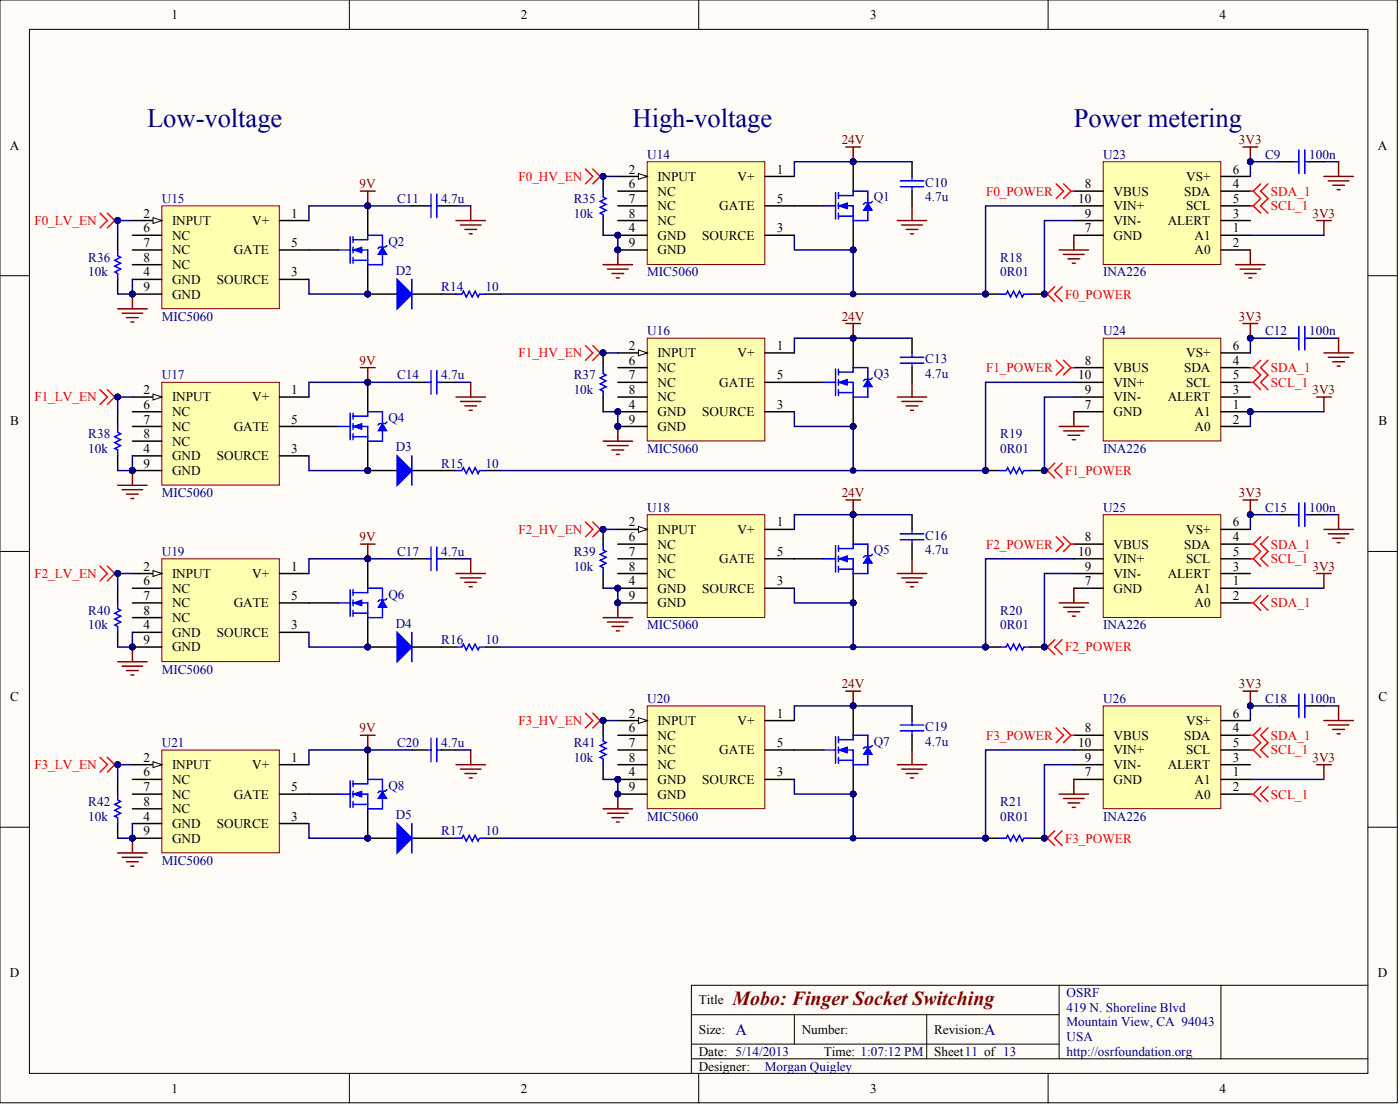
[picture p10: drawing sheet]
<svg xmlns="http://www.w3.org/2000/svg" width="401mm" height="318mm" viewBox="0 0 401 318" stroke-linecap="round" stroke-linejoin="round" font-family="sans-serif">
<g fill="#fffcf8" stroke="#000" stroke-width=".29">
<path d="M0 0h400.7v316.1h-400.7z"/>
<path d="M8.4 8.4h383.9v299.2h-383.9z"/>
</g>
<g fill="none" stroke="#000" stroke-width=".29">
<path d="M100.2 0v8.4M200.4 0v8.4M300.5 0v8.4M0 79h8.4M392.3 79h8.4M0 158.1h8.4M392.3 158.1h8.4M0 237.1h8.4M392.3 237.1h8.4M198.3 290.8h105.4M198.3 299.3h105.4M227.8 290.8v8.5"/>
<path d="M265.7 290.8v12.7M303.7 282.4v21.1M350.1 282.4h-151.8v25.3M392.3 282.4h-42.2v21.1M100.2 307.7v8.4M198.3 303.5h194M200.4 307.7v8.4M300.5 307.7v8.4"/>
</g>
<path d="M185.6 46.4h33.7v29.4h-33.7z" fill="#ffffb0" stroke="#800000" stroke-width=".29"/>
<path d="M177.2 50.6h8.4M219.3 50.6h8.5" fill="none" stroke="#000" stroke-width=".42"/>
<path d="M183.1 49.7l2.5 .9-2.5 .8z" fill="#fffcf8" stroke="#000" stroke-width=".29"/>
<path d="M177.2 54.8h8.4M177.2 59h8.4M219.3 59h8.5M177.2 67.4h8.4M177.2 63.2h8.4M177.2 71.6h8.4M219.3 67.4h8.5" fill="none" stroke="#000" stroke-width=".42"/>
<g fill="#000080" stroke="#000080" stroke-width=".29">
<circle cx="177.1" cy="67.4" r=".82"/>
<circle cx="177.1" cy="71.6" r=".82"/>
</g>
<path d="M185.6 96.9h33.7v29.5h-33.7z" fill="#ffffb0" stroke="#800000" stroke-width=".29"/>
<path d="M177.2 101.2h8.4M219.3 101.2h8.5" fill="none" stroke="#000" stroke-width=".42"/>
<path d="M183.1 100.3l2.5 .9-2.5 .8z" fill="#fffcf8" stroke="#000" stroke-width=".29"/>
<path d="M177.2 118h8.4M177.2 105.4h8.4M177.2 109.6h8.4M177.2 113.8h8.4M219.3 118h8.5M219.3 109.6h8.5M177.2 122.2h8.4" fill="none" stroke="#000" stroke-width=".42"/>
<g fill="#000080" stroke="#000080" stroke-width=".29">
<circle cx="177.1" cy="118" r=".82"/>
<circle cx="177.1" cy="122.2" r=".82"/>
</g>
<path d="M185.6 147.5h33.7v29.5h-33.7z" fill="#ffffb0" stroke="#800000" stroke-width=".29"/>
<path d="M177.2 151.7h8.4M219.3 151.7h8.5" fill="none" stroke="#000" stroke-width=".42"/>
<path d="M183.1 150.9l2.5 .8-2.5 .9z" fill="#fffcf8" stroke="#000" stroke-width=".29"/>
<path d="M177.2 155.9h8.4M177.2 168.6h8.4M177.2 160.2h8.4M177.2 164.4h8.4M177.2 172.8h8.4M219.3 168.6h8.5M219.3 160.2h8.5" fill="none" stroke="#000" stroke-width=".42"/>
<g fill="#000080" stroke="#000080" stroke-width=".29">
<circle cx="177.1" cy="168.6" r=".82"/>
<circle cx="177.1" cy="172.8" r=".82"/>
</g>
<path d="M185.6 202.3h33.7v29.5h-33.7z" fill="#ffffb0" stroke="#800000" stroke-width=".29"/>
<path d="M177.2 206.5h8.4M219.3 206.5h8.5" fill="none" stroke="#000" stroke-width=".42"/>
<path d="M183.1 205.7l2.5 .8-2.5 .9z" fill="#fffcf8" stroke="#000" stroke-width=".29"/>
<path d="M177.2 210.7h8.4M177.2 215h8.4M177.2 219.2h8.4M219.3 215h8.5M177.2 223.4h8.4M177.2 227.6h8.4M219.3 223.4h8.5" fill="none" stroke="#000" stroke-width=".42"/>
<g fill="#000080" stroke="#000080" stroke-width=".29">
<circle cx="177.1" cy="223.4" r=".82"/>
<circle cx="177.1" cy="227.6" r=".82"/>
</g>
<path d="M46.4 59h33.7v29.5h-33.7z" fill="#ffffb0" stroke="#800000" stroke-width=".29"/>
<path d="M38 63.2h8.4M80.1 63.2h8.5" fill="none" stroke="#000" stroke-width=".42"/>
<path d="M43.9 62.4l2.5 .8-2.5 .9z" fill="#fffcf8" stroke="#000" stroke-width=".29"/>
<path d="M38 67.4h8.4M38 71.6h8.4M38 75.9h8.4M80.1 71.6h8.5M38 80.1h8.4M38 84.3h8.4M80.1 80.1h8.5" fill="none" stroke="#000" stroke-width=".42"/>
<circle cx="37.9" cy="84.3" r=".82" fill="#000080" stroke="#000080" stroke-width=".29"/>
<path d="M46.4 109.6h33.7v29.4h-33.7z" fill="#ffffb0" stroke="#800000" stroke-width=".29"/>
<path d="M38 113.8h8.4M80.1 113.8h8.5" fill="none" stroke="#000" stroke-width=".42"/>
<path d="M43.9 113l2.5 .8-2.5 .8z" fill="#fffcf8" stroke="#000" stroke-width=".29"/>
<path d="M38 118h8.4M38 130.7h8.4M38 122.2h8.4M38 126.4h8.4M38 134.9h8.4M80.1 130.7h8.5M80.1 122.2h8.5" fill="none" stroke="#000" stroke-width=".42"/>
<circle cx="37.9" cy="134.9" r=".82" fill="#000080" stroke="#000080" stroke-width=".29"/>
<path d="M46.4 160.2h33.7v29.4h-33.7z" fill="#ffffb0" stroke="#800000" stroke-width=".29"/>
<path d="M38 164.4h8.4M80.1 164.4h8.5" fill="none" stroke="#000" stroke-width=".42"/>
<path d="M43.9 163.5l2.5 .9-2.5 .8z" fill="#fffcf8" stroke="#000" stroke-width=".29"/>
<path d="M38 168.6h8.4M38 172.8h8.4M38 177h8.4M80.1 172.8h8.5M38 181.2h8.4M38 185.5h8.4M80.1 181.2h8.5" fill="none" stroke="#000" stroke-width=".42"/>
<circle cx="37.9" cy="185.4" r=".82" fill="#000080" stroke="#000080" stroke-width=".29"/>
<path d="M46.4 215h33.7v29.4h-33.7z" fill="#ffffb0" stroke="#800000" stroke-width=".29"/>
<path d="M38 219.2h8.4M80.1 219.2h8.5" fill="none" stroke="#000" stroke-width=".42"/>
<path d="M43.9 218.3l2.5 .9-2.5 .8z" fill="#fffcf8" stroke="#000" stroke-width=".29"/>
<path d="M38 236h8.4M38 223.4h8.4M38 227.6h8.4M38 231.8h8.4M80.1 236h8.5M80.1 227.6h8.5M38 240.2h8.4" fill="none" stroke="#000" stroke-width=".42"/>
<circle cx="37.9" cy="240.2" r=".82" fill="#000080" stroke="#000080" stroke-width=".29"/>
<path d="M316.4 46.4h33.7v29.4h-33.7z" fill="#ffffb0" stroke="#800000" stroke-width=".29"/>
<path d="M307.9 54.8h8.5M307.9 59h8.5M350.1 54.8h8.4M350.1 59h8.4M350.1 50.6h8.4M307.9 63.2h8.5M307.9 67.4h8.5M350.1 63.2h8.4M350.1 67.4h8.4M350.1 71.6h8.4" fill="none" stroke="#000" stroke-width=".42"/>
<path d="M316.4 147.5h33.7v29.5h-33.7z" fill="#ffffb0" stroke="#800000" stroke-width=".29"/>
<path d="M307.9 155.9h8.5M350.1 155.9h8.4M350.1 151.7h8.4M307.9 160.2h8.5M307.9 164.4h8.5M307.9 168.6h8.5M350.1 160.2h8.4M350.1 164.4h8.4M350.1 168.6h8.4M350.1 172.8h8.4" fill="none" stroke="#000" stroke-width=".42"/>
<path d="M316.4 96.9h33.7v29.5h-33.7z" fill="#ffffb0" stroke="#800000" stroke-width=".29"/>
<path d="M307.9 105.4h8.5M307.9 109.6h8.5M307.9 113.8h8.5M307.9 118h8.5M350.1 105.4h8.4M350.1 109.6h8.4M350.1 113.8h8.4M350.1 118h8.4M350.1 101.2h8.4M350.1 122.2h8.4" fill="none" stroke="#000" stroke-width=".42"/>
<circle cx="358.5" cy="118" r=".82" fill="#000080" stroke="#000080" stroke-width=".29"/>
<path d="M316.4 202.3h33.7v29.5h-33.7z" fill="#ffffb0" stroke="#800000" stroke-width=".29"/>
<g fill="none" stroke="#000" stroke-width=".42">
<path d="M105.5 59v8.4M118.1 59h4.2M126.5 59h4.3M172.9 50.6v4.2M227.8 59h8.4M244.7 46.4v8.4M261.5 46.4v4.2M261.5 54.8v4.2M367 46.4h4.2M375.4 46.4h4.2M33.7 67.4v4.2M88.6 71.6h8.4"/>
<path d="M105.5 75.9v8.4h8.4M172.9 63.2v4.2M244.7 63.2v8.4M33.7 80.1v4.2M118.1 84.3h12.7M139.2 84.3h4.2M244.7 96.9v8.5M261.5 96.9v4.3M282.6 84.3h4.2M295.3 84.3h4.2M367 96.9h4.2M375.4 96.9h4.2"/>
<path d="M33.7 118v4.2M105.5 109.6v8.4M118.1 109.6h4.2M126.5 109.6h4.3M172.9 101.2v4.2M172.9 113.8v4.2M227.8 109.6h8.4M244.7 113.8v8.4M261.5 105.4v4.2M33.7 130.7v4.2M88.6 122.2h8.4M105.5 126.4v8.5h8.4"/>
<path d="M118.1 134.9h12.7M139.2 134.9h4.2M282.6 134.9h4.2M295.3 134.9h4.2M172.9 151.7v4.2M244.7 147.5v8.4M261.5 147.5v4.2M261.5 155.9v4.3M367 147.5h4.2M375.4 147.5h4.2M33.7 168.6v4.2M88.6 172.8h8.4"/>
<path d="M105.5 160.2v8.4M105.5 177v8.5h8.4M118.1 160.2h4.2M126.5 160.2h4.3M172.9 164.4v4.2M227.8 160.2h8.4M244.7 164.4v8.4M33.7 181.2v4.3M118.1 185.5h12.7M139.2 185.5h4.2M282.6 185.5h4.2M295.3 185.5h4.2"/>
<path d="M105.5 215v8.4M118.1 215h4.2M126.5 215h4.3M172.9 206.5v4.2M172.9 219.2v4.2M227.8 215h8.4M244.7 202.3v8.4M244.7 219.2v8.4M261.5 202.3v4.2M261.5 210.7v4.3M307.9 210.7h8.5M307.9 215h8.5"/>
<path d="M307.9 219.2h8.5M350.1 210.7h8.4M350.1 215h8.4M350.1 219.2h8.4M350.1 206.5h8.4M367 202.3h4.2M375.4 202.3h4.2M33.7 223.4v4.2M33.7 236v4.2M88.6 227.6h8.4M105.5 231.8v8.4h8.4M307.9 223.4h8.5"/>
<path d="M350.1 223.4h8.4M350.1 227.6h8.4M118.1 240.2h12.7M139.2 240.2h4.2M282.6 240.2h4.2M295.3 240.2h4.2"/>
</g>
<g fill="#000080" stroke="#000080" stroke-width=".29">
<circle cx="244.6" cy="96.9" r=".82"/>
<circle cx="244.6" cy="122.2" r=".82"/>
<circle cx="244.6" cy="147.5" r=".82"/>
<circle cx="244.6" cy="172.8" r=".82"/>
<circle cx="244.6" cy="202.3" r=".82"/>
<circle cx="244.6" cy="227.6" r=".82"/>
<circle cx="105.4" cy="214.9" r=".82"/>
<circle cx="105.4" cy="240.2" r=".82"/>
<circle cx="105.4" cy="160.1" r=".82"/>
<circle cx="105.4" cy="185.4" r=".82"/>
<circle cx="105.4" cy="109.6" r=".82"/>
<circle cx="105.4" cy="134.9" r=".82"/>
<circle cx="105.4" cy="59" r=".82"/>
<circle cx="105.4" cy="84.3" r=".82"/>
<circle cx="244.6" cy="46.3" r=".82"/>
<circle cx="244.6" cy="71.6" r=".82"/>
<circle cx="177.1" cy="67.4" r=".82"/>
<circle cx="37.9" cy="84.3" r=".82"/>
<circle cx="37.9" cy="134.9" r=".82"/>
<circle cx="37.9" cy="185.4" r=".82"/>
<circle cx="37.9" cy="240.2" r=".82"/>
<circle cx="177.1" cy="71.6" r=".82"/>
<circle cx="177.1" cy="118" r=".82"/>
<circle cx="177.1" cy="122.2" r=".82"/>
<circle cx="177.1" cy="168.6" r=".82"/>
<circle cx="177.1" cy="172.8" r=".82"/>
<circle cx="177.1" cy="223.4" r=".82"/>
<circle cx="177.1" cy="227.6" r=".82"/>
<circle cx="244.6" cy="84.3" r=".82"/>
<circle cx="33.7" cy="63.2" r=".82"/>
<circle cx="33.7" cy="113.8" r=".82"/>
<circle cx="33.7" cy="164.4" r=".82"/>
<circle cx="33.7" cy="219.2" r=".82"/>
<circle cx="299.5" cy="84.3" r=".82"/>
<circle cx="282.6" cy="84.3" r=".82"/>
<circle cx="244.6" cy="134.9" r=".82"/>
<circle cx="244.6" cy="185.4" r=".82"/>
<circle cx="244.6" cy="240.2" r=".82"/>
<circle cx="299.5" cy="134.9" r=".82"/>
<circle cx="282.6" cy="134.9" r=".82"/>
<circle cx="299.5" cy="185.4" r=".82"/>
<circle cx="282.6" cy="185.4" r=".82"/>
<circle cx="299.5" cy="240.2" r=".82"/>
<circle cx="282.6" cy="240.2" r=".82"/>
<circle cx="172.9" cy="101.1" r=".82"/>
<circle cx="172.9" cy="151.7" r=".82"/>
<circle cx="172.9" cy="206.5" r=".82"/>
<circle cx="172.9" cy="50.6" r=".82"/>
<circle cx="358.5" cy="46.3" r=".82"/>
<circle cx="358.5" cy="96.9" r=".82"/>
<circle cx="358.5" cy="147.5" r=".82"/>
<circle cx="358.5" cy="202.3" r=".82"/>
<circle cx="358.5" cy="118" r=".82"/>
</g>
<g fill="none" stroke="#00f" stroke-width=".42">
<path d="M122.3 59h1.3M123.6 55.6v6.8M125.3 59h1.2M125.3 55.6v6.8M172.9 54.8v1.7l.9 .4-1.7 .8 1.7 .9-1.7 .8 1.7 .9-1.7 .8 .8 .4v1.7M236.2 59h3.4M239.6 55.2v7.6M240.4 56.1h4.3v-1.3h4.2v3.4M240.4 59h4.3v4.2h4.2v-2.9M240.4 55.2v1.7M240.4 58.2v1.6M250.1 57.7l-.4 .5h-1.7l-.4 .4"/>
<path d="M258.2 51.8h6.7M258.2 53.5h6.7M261.5 50.6v1.2M261.5 53.5v1.3M371.2 46.4h1.3M372.5 43v6.7M374.2 43v6.7M374.2 46.4h1.2M33.7 71.6v1.7l.9 .5-1.7 .8 1.7 .8-1.7 .9 1.7 .8-1.7 .9 .8 .4v1.7M97 71.6h3.4M100.4 67.9v7.5M101.2 68.7h4.3v-1.3h4.2v3.4"/>
<path d="M101.2 71.6h4.3v4.3h4.2v-3M101.2 67.9v1.6M101.2 70.8v1.7M101.2 73.8v1.6M101.2 74.6h4.3M110.9 70.4l-.4 .4h-1.7l-.4 .4M240.4 61.1v1.7M240.4 62h4.3M118.1 80.1v8.4M130.8 84.3h1.7l.4-.9 .8 1.7 .9-1.7 .8 1.7 .8-1.7 .9 1.7 .4-.8h1.7M286.8 84.3h1.7l.4-.9 .9 1.7 .8-1.7 .9 1.7 .8-1.7 .9 1.7 .4-.8h1.7M371.2 96.9h1.3"/>
<path d="M372.5 93.6v6.7M374.2 93.6v6.7M374.2 96.9h1.2M100.4 118.4v7.6M101.2 119.3h4.3v-1.3h4.2v3.4M101.2 118.4v1.7M122.3 109.6h1.3M123.6 106.2v6.8M125.3 109.6h1.2M125.3 106.2v6.8M172.9 105.4v1.7l.9 .4-1.7 .8 1.7 .9-1.7 .8 1.7 .8-1.7 .9 .8 .4v1.7M236.2 109.6h3.4"/>
<path d="M239.6 105.8v7.6M240.4 106.6h4.3v-1.2h4.2v3.3M240.4 109.6h4.3v4.2h4.2v-3M240.4 112.5h4.3M240.4 105.8v1.7M240.4 108.7v1.7M240.4 111.7v1.7M250.1 108.3l-.4 .4h-1.7l-.4 .5M258.2 102.4h6.7M258.2 104.1h6.7M261.5 101.2v1.2M261.5 104.1v1.3"/>
<path d="M33.7 122.2v1.7l.9 .4-1.7 .9 1.7 .8-1.7 .9 1.7 .8-1.7 .8 .8 .5v1.7M97 122.2h3.4M101.2 122.2h4.3v4.2h4.2v-2.9M101.2 121.4v1.7M101.2 124.3v1.7M101.2 125.2h4.3M110.9 121l-.4 .4h-1.7l-.4 .4M118.1 130.7v8.4M130.8 134.9h1.7l.4-.9 .8 1.7 .9-1.7 .8 1.7 .8-1.7 .9 1.7 .4-.8h1.7M286.8 134.9h1.7l.4-.9 .9 1.7 .8-1.7 .9 1.7 .8-1.7 .9 1.7 .4-.8h1.7M123.6 156.8v6.7M125.3 156.8v6.7"/>
<path d="M172.9 155.9v1.7l.9 .5-1.7 .8 1.7 .8-1.7 .9 1.7 .8-1.7 .9 .8 .4v1.7M239.6 156.4v7.6M240.4 157.2h4.3v-1.3h4.2v3.4M240.4 156.4v1.7M240.4 159.3v1.7M250.1 158.9l-.4 .4h-1.7l-.4 .4M258.2 153h6.7M258.2 154.7h6.7M261.5 151.7v1.3M261.5 154.7v1.2M371.2 147.5h1.3M372.5 144.1v6.8"/>
<path d="M374.2 144.1v6.8M374.2 147.5h1.2M33.7 172.8v1.7l.9 .4-1.7 .9 1.7 .8-1.7 .8 1.7 .9-1.7 .8 .8 .5v1.6M97 172.8h3.4M100.4 169v7.6M101.2 169.9h4.3v-1.3h4.2v3.4M101.2 172.8h4.3v4.2h4.2v-2.9M101.2 169v1.7M101.2 172v1.7M101.2 174.9v1.7M101.2 175.8h4.3M110.9 171.5l-.4 .5h-1.7l-.4 .4"/>
<path d="M122.3 160.2h1.3M125.3 160.2h1.2M236.2 160.2h3.4M240.4 160.2h4.3v4.2h4.2v-3M240.4 162.3v1.7M240.4 163.1h4.3M118.1 181.2v8.5M130.8 185.5h1.7l.4-.9 .8 1.7 .9-1.7 .8 1.7 .8-1.7 .9 1.7 .4-.8h1.7M286.8 185.5h1.7l.4-.9 .9 1.7 .8-1.7 .9 1.7 .8-1.7 .9 1.7 .4-.8h1.7M372.5 198.9v6.8M374.2 198.9v6.8M122.3 215h1.3"/>
<path d="M123.6 211.6v6.7M125.3 215h1.2M125.3 211.6v6.7M172.9 210.7v1.7l.9 .4-1.7 .9 1.7 .8-1.7 .9 1.7 .8-1.7 .9 .8 .4v1.7M236.2 215h3.4M239.6 211.2v7.6M240.4 212h4.3v-1.3h4.2v3.4M240.4 215h4.3v4.2h4.2v-3M240.4 211.2v1.6M240.4 214.1v1.7M240.4 217.1v1.7M240.4 217.9h4.3"/>
<path d="M250.1 213.7l-.4 .4h-1.7l-.4 .4M258.2 207.8h6.7M258.2 209.5h6.7M261.5 206.5v1.3M261.5 209.5v1.2M371.2 202.3h1.3M374.2 202.3h1.2M33.7 227.6v1.7l.9 .4-1.7 .9 1.7 .8-1.7 .8 1.7 .9-1.7 .8 .8 .4v1.7M97 227.6h3.4M100.4 223.8v7.6M101.2 224.7h4.3v-1.3h4.2v3.4M101.2 227.6h4.3v4.2h4.2v-2.9"/>
<path d="M101.2 230.6h4.3M101.2 223.8v1.7M101.2 226.8v1.6M101.2 229.7v1.7M110.9 226.3l-.4 .5h-1.7l-.4 .4M118.1 236v8.5M130.8 240.2h1.7l.4-.8 .8 1.7 .9-1.7 .8 1.7 .8-1.7 .9 1.7 .4-.9h1.7M286.8 240.2h1.7l.4-.8 .9 1.7 .8-1.7 .9 1.7 .8-1.7 .9 1.7 .4-.9h1.7"/>
</g>
<g fill="#00f" stroke="#00f" stroke-width=".29">
<path d="M240.4 109.6l2.6-.9v1.7z"/>
<path d="M248.9 108.7l1.2 2.1h-2.5z"/>
<path d="M240.4 160.2l2.6-.9v1.7z"/>
<path d="M248.9 159.3l1.2 2.1h-2.5z"/>
<path d="M240.4 215l2.6-.9v1.7z"/>
<path d="M248.9 214.1l1.2 2.1h-2.5z"/>
<path d="M101.2 227.6l2.6-.8v1.6z"/>
<path d="M109.7 226.8l1.2 2.1h-2.5z"/>
<path d="M101.2 172.8l2.6-.8v1.7z"/>
<path d="M109.7 172l1.2 2.1h-2.5z"/>
<path d="M101.2 122.2l2.6-.8v1.7z"/>
<path d="M109.7 121.4l1.2 2.1h-2.5z"/>
<path d="M101.2 71.6l2.6-.8v1.7z"/>
<path d="M109.7 70.8l1.2 2.1h-2.5z"/>
<path d="M240.4 59l2.6-.8v1.6z"/>
<path d="M248.9 58.2l1.2 2.1h-2.5z"/>
</g>
<g fill="none" stroke="#000080" stroke-width=".42">
<path d="M118.1 59h-29.5v4.2M130.8 59h4.2M172.9 50.6h4.3M261.5 46.4h-33.7v4.2M307.9 59h-25.3v25.3h-139.2M367 46.4h-8.5v4.2M379.6 46.4h4.3M38 63.2h-4.3v4.2M172.9 67.4h4.3v4.2M227.8 67.4v4.2h16.9v12.7M307.9 63.2h-8.4v21.1M358.5 67.4h21.1"/>
<path d="M38 80.1v4.2h-4.3M88.6 80.1v4.2h16.9M261.5 96.9h-33.7v4.3M367 96.9h-8.5v4.3M379.6 96.9h4.3M38 113.8h-4.3v4.2M118.1 109.6h-29.5v4.2M130.8 109.6h4.2M172.9 118h4.3v4.2M172.9 101.2h4.3M227.8 118v4.2h16.9v12.7M307.9 109.6h-25.3v25.3h-139.2"/>
<path d="M307.9 113.8h-8.4v21.1M379.6 118h-21.1v4.2M38 130.7v4.2h-4.3M88.6 130.7v4.2h16.9M172.9 151.7h4.3M261.5 147.5h-33.7v4.2M367 147.5h-8.5v4.2M379.6 147.5h4.3M38 164.4h-4.3v4.2M118.1 160.2h-29.5v4.2M130.8 160.2h4.2M172.9 168.6h4.3v4.2"/>
<path d="M227.8 168.6v4.2h16.9v12.7M307.9 160.2h-25.3v25.3h-139.2M307.9 164.4h-8.4v21.1M358.5 168.6h21.1M38 181.2v4.3h-4.3M88.6 181.2v4.3h16.9M38 219.2h-4.3v4.2M118.1 215h-29.5v4.2M130.8 215h4.2M172.9 206.5h4.3M261.5 202.3h-33.7v4.2M307.9 215h-25.3v25.2h-139.2"/>
<path d="M307.9 219.2h-8.4v21M367 202.3h-8.5v4.2M379.6 202.3h4.3M38 236v4.2h-4.3M88.6 236v4.2h16.9M172.9 223.4h4.3v4.2M227.8 223.4v4.2h16.9v12.6M358.5 223.4h21.1"/>
</g>
<g fill="none" stroke="#800000" stroke-width=".42">
<path d="M103.3 54.8h4.3M105.5 54.8v4.2M135 59v4.2M242.5 42.1h4.3M244.7 42.1v4.3M261.5 59v4.2M356.4 42.1h4.3M358.5 42.1v4.3M379.6 50.6h8.5M380.9 51.8h5.9M382.2 53.1h3.3M383.4 54.4h.9"/>
<path d="M383.9 46.4v4.2M130.8 63.2h8.4M132 64.5h5.9M133.3 65.7h3.4M134.6 67h.8M172.9 75.9h8.5M174.2 77.1h5.9M175.5 78.4h3.4M176.7 79.7h.9M177.2 71.6v4.3M257.3 63.2h8.4M258.6 64.5h5.9"/>
<path d="M259.8 65.7h3.4M261.1 67h.9M303.7 71.6h8.4M305 72.9h5.9M306.2 74.2h3.4M307.5 75.4h.9M307.9 67.4v4.2M354.3 75.9h8.5M355.6 77.1h5.9M356.9 78.4h3.3M358.1 79.7h.9M358.5 71.6v4.3"/>
<path d="M377.5 63.2h4.3M379.6 63.2v4.2M33.7 88.5h8.5M35 89.8h5.9M36.3 91h3.4M37.5 92.3h.9M38 84.3v4.2M242.5 92.7h4.3M244.7 92.7v4.2M356.4 92.7h4.3M358.5 92.7v4.2M383.9 96.9v4.3"/>
<path d="M103.3 105.4h4.3M105.5 105.4v4.2M130.8 113.8h8.4M132 115.1h5.9M133.3 116.3h3.4M134.6 117.6h.8M135 109.6v4.2M257.3 113.8h8.4M258.6 115.1h5.9M259.8 116.3h3.4M261.1 117.6h.9M261.5 109.6v4.2"/>
<path d="M307.9 118v4.2M377.5 113.8h4.3M379.6 113.8v4.2M379.6 101.2h8.5M380.9 102.4h5.9M382.2 103.7h3.3M383.4 104.9h.9M33.7 139.1h8.5M38 134.9v4.2M172.9 126.4h8.5M174.2 127.7h5.9M175.5 129h3.4"/>
<path d="M176.7 130.2h.9M177.2 122.2v4.2M303.7 122.2h8.4M305 123.5h5.9M306.2 124.8h3.4M307.5 126h.9M35 140.4h5.9M36.3 141.6h3.4M37.5 142.9h.9M103.3 155.9h4.3M105.5 155.9v4.3M242.5 143.3h4.3"/>
<path d="M244.7 143.3v4.2M356.4 143.3h4.3M358.5 143.3v4.2M379.6 151.7h8.5M380.9 153h5.9M382.2 154.3h3.3M383.4 155.5h.9M383.9 147.5v4.2M130.8 164.4h8.4M132 165.6h5.9M133.3 166.9h3.4M134.6 168.2h.8"/>
<path d="M135 160.2v4.2M172.9 177h8.5M174.2 178.3h5.9M175.5 179.6h3.4M177.2 172.8v4.2M257.3 164.4h8.4M258.6 165.6h5.9M259.8 166.9h3.4M261.1 168.2h.9M261.5 160.2v4.2M303.7 172.8h8.4M305 174.1h5.9"/>
<path d="M306.2 175.3h3.4M307.5 176.6h.9M307.9 168.6v4.2M377.5 164.4h4.3M379.6 164.4v4.2M33.7 189.7h8.5M35 190.9h5.9M36.3 192.2h3.4M37.5 193.5h.9M38 185.5v4.2M176.7 180.8h.9M242.5 198.1h4.3"/>
<path d="M244.7 198.1v4.2M356.4 198.1h4.3M358.5 198.1v4.2M103.3 210.7h4.3M105.5 210.7v4.3M130.8 219.2h8.4M135 215v4.2M257.3 219.2h8.4M261.5 215v4.2M377.5 219.2h4.3M379.6 219.2v4.2M379.6 206.5h8.5"/>
<path d="M380.9 207.8h5.9M382.2 209.1h3.3M383.4 210.3h.9M383.9 202.3v4.2M132 220.4h5.9M133.3 221.7h3.4M134.6 223h.8M172.9 231.8h8.5M174.2 233.1h5.9M175.5 234.3h3.4M176.7 235.6h.9M177.2 227.6v4.2"/>
<path d="M258.6 220.4h5.9M259.8 221.7h3.4M261.1 223h.9M303.7 227.6h8.4M305 228.9h5.9M306.2 230.1h3.4M307.5 231.4h.9M307.9 223.4v4.2M33.7 244.5h8.5M35 245.7h5.9M36.3 247h3.4M37.5 248.3h.9"/>
<path d="M38 240.2v4.3"/>
</g>
<g fill="#00f" stroke="#00f" stroke-width=".42">
<path d="M113.9 80.1l4.2 4.2-4.2 4.2z"/>
<path d="M113.9 130.7l4.2 4.2-4.2 4.2z"/>
<path d="M113.9 181.2l4.2 4.3-4.2 4.2z"/>
<path d="M113.9 236l4.2 4.2-4.2 4.3z"/>
</g>
<g fill="none" stroke="#f00" stroke-width=".42">
<path d="M167.9 48.5l2.1 2.1-2.1 2.1M170 48.5l2.1 2.1M172.1 50.6l-2.1 2.1M172.1 50.6h.8M302.9 52.7l2.1 2.1-2.1 2.1M305 52.7l2.1 2.1M307.1 54.8h.8M307.1 54.8l-2.1 2.1M358.5 54.8h.9M358.5 59h.9M359.4 54.8l2.1 2.1-2.1 2.1M359.4 59l2.1 2.1"/>
<path d="M361.5 52.7l-2.1 2.1M363.6 52.7l-2.1 2.1 2.1 2.1-2.1 2.1 2.1 2.1M28.7 61.1l2.1 2.1-2.1 2.1M30.8 61.1l2.1 2.1M32.9 63.2l-2.1 2.1M32.9 63.2h.8M167.9 99l2.1 2.2-2.1 2.1M170 99l2.1 2.2M299.5 84.3h.8M300.3 84.3l2.1 2.1M302.4 82.2l-2.1 2.1M304.6 82.2l-2.2 2.1 2.2 2.1"/>
<path d="M28.7 111.7l2.1 2.1-2.1 2.1M30.8 111.7l2.1 2.1M32.9 113.8l-2.1 2.1M32.9 113.8h.8M172.1 101.2l-2.1 2.1M172.1 101.2h.8M302.9 103.3l2.1 2.1-2.1 2.1M305 103.3l2.1 2.1M307.1 105.4h.8M307.1 105.4l-2.1 2.1M358.5 105.4h.9M358.5 109.6h.9"/>
<path d="M359.4 105.4l2.1 2.1-2.1 2.1M359.4 109.6l2.1 2.1M361.5 103.3l-2.1 2.1M363.6 103.3l-2.1 2.1 2.1 2.1-2.1 2.1 2.1 2.1M299.5 134.9h.8M300.3 134.9l2.1 2.1M302.4 132.8l-2.1 2.1M304.6 132.8l-2.2 2.1 2.2 2.1M167.9 149.6l2.1 2.1-2.1 2.1M170 149.6l2.1 2.1M172.1 151.7l-2.1 2.1M172.1 151.7h.8"/>
<path d="M302.9 153.8l2.1 2.1-2.1 2.2M305 153.8l2.1 2.1M307.1 155.9h.8M307.1 155.9l-2.1 2.2M358.5 155.9h.9M359.4 155.9l2.1 2.2-2.1 2.1M361.5 153.8l-2.1 2.1M363.6 153.8l-2.1 2.1 2.1 2.2-2.1 2.1 2.1 2.1M28.7 162.3l2.1 2.1-2.1 2.1M30.8 162.3l2.1 2.1M32.9 164.4l-2.1 2.1M32.9 164.4h.8"/>
<path d="M358.5 160.2h.9M358.5 172.8h.9M359.4 160.2l2.1 2.1M359.4 172.8l2.1 2.1M361.5 170.7l-2.1 2.1M363.6 170.7l-2.1 2.1 2.1 2.1M299.5 185.5h.8M300.3 185.5l2.1 2.1M302.4 183.3l-2.1 2.2M304.6 183.3l-2.2 2.2 2.2 2.1M28.7 217.1l2.1 2.1-2.1 2.1M30.8 217.1l2.1 2.1"/>
<path d="M32.9 219.2l-2.1 2.1M32.9 219.2h.8M167.9 204.4l2.1 2.1-2.1 2.1M170 204.4l2.1 2.1M172.1 206.5l-2.1 2.1M172.1 206.5h.8M302.9 208.6l2.1 2.1-2.1 2.1M305 208.6l2.1 2.1M307.1 210.7h.8M307.1 210.7l-2.1 2.1M358.5 210.7h.9M358.5 215h.9"/>
<path d="M359.4 210.7l2.1 2.1-2.1 2.2M359.4 215l2.1 2.1M361.5 208.6l-2.1 2.1M363.6 208.6l-2.1 2.1 2.1 2.1-2.1 2.2 2.1 2.1M302.4 238.1l-2.1 2.1M304.6 238.1l-2.2 2.1 2.2 2.2M358.5 227.6h.9M359.4 227.6l2.1 2.1M361.5 225.5l-2.1 2.1M363.6 225.5l-2.1 2.1 2.1 2.1M299.5 240.2h.8M300.3 240.2l2.1 2.2"/>
</g>
<g font-size="7.6" fill="#000080">
<text x="42.2" y="36.3">Low-voltage</text>
<text x="181.4" y="36.3">High-voltage</text>
<text x="307.9" y="36.3">Power metering</text>
</g>
<text font-size="5.7" fill="#800000" x="210.1" y="287.9">Mobo: Finger Socket Switching</text>
<g font-size="4.6" fill="#000080">
<text x="210.9" y="296.6">A</text>
<text x="282.2" y="296.6">A</text>
</g>
<g font-size="3.8">
<text x="49.1" y="5.5">1</text>
<text x="149.3" y="5.5">2</text>
<text x="249.5" y="5.5">3</text>
<text x="349.7" y="5.5">4</text>
<text x="2.8" y="42.9">A</text>
<text x="395.1" y="42.9">A</text>
<text x="180.3" y="49.7">2</text>
<text x="180.3" y="53.9">6</text>
<text x="188.6" y="51.8">INPUT</text>
<text x="211.5" y="51.8">V+</text>
<text x="222.7" y="49.7">1</text>
<text x="311.1" y="53.9">8</text>
<text x="340.2" y="51.8">VS+</text>
<text x="353.5" y="49.7">6</text>
<text x="353.5" y="53.9">4</text>
<text x="180.3" y="58.2">7</text>
<text x="188.6" y="56.1">NC</text>
<text x="222.7" y="58.2">5</text>
<text x="309.2" y="58.2">10</text>
<text x="319.3" y="56.1">VBUS</text>
<text x="339.5" y="56.1">SDA</text>
<text x="353.5" y="58.2">5</text>
<text x="41.1" y="62.4">2</text>
<text x="49.4" y="64.5">INPUT</text>
<text x="72.3" y="64.5">V+</text>
<text x="83.5" y="62.4">1</text>
<text x="180.3" y="62.4">8</text>
<text x="188.6" y="60.3">NC</text>
<text x="188.6" y="64.5">NC</text>
<text x="206.2" y="60.3">GATE</text>
<text x="311.1" y="62.4">9</text>
<text x="319.3" y="60.3">VIN+</text>
<text x="319.3" y="64.5">VIN-</text>
<text x="334.9" y="64.5">ALERT</text>
<text x="340.2" y="60.3">SCL</text>
<text x="353.5" y="62.4">3</text>
<text x="41.1" y="66.6">6</text>
<text x="41.1" y="70.8">7</text>
<text x="49.4" y="68.7">NC</text>
<text x="83.5" y="70.8">5</text>
<text x="180.3" y="66.6">4</text>
<text x="180.3" y="70.8">9</text>
<text x="188.6" y="68.7">GND</text>
<text x="201.4" y="68.7">SOURCE</text>
<text x="222.7" y="66.6">3</text>
<text x="311.1" y="66.6">7</text>
<text x="319.3" y="68.7">GND</text>
<text x="342.5" y="68.7">A1</text>
<text x="353.5" y="66.6">1</text>
<text x="353.5" y="70.8">2</text>
<text x="41.1" y="75">8</text>
<text x="49.4" y="72.9">NC</text>
<text x="49.4" y="77.1">NC</text>
<text x="67" y="72.9">GATE</text>
<text x="188.6" y="72.9">GND</text>
<text x="342.5" y="72.9">A0</text>
<text x="41.1" y="79.2">4</text>
<text x="41.1" y="83.4">9</text>
<text x="49.4" y="81.3">GND</text>
<text x="62.2" y="81.3">SOURCE</text>
<text x="83.5" y="79.2">3</text>
<text x="49.4" y="85.6">GND</text>
<text x="180.3" y="100.3">2</text>
<text x="222.7" y="100.3">1</text>
<text x="353.5" y="100.3">6</text>
<text x="180.3" y="104.5">6</text>
<text x="188.6" y="102.4">INPUT</text>
<text x="188.6" y="106.6">NC</text>
<text x="211.5" y="102.4">V+</text>
<text x="311.1" y="104.5">8</text>
<text x="319.3" y="106.6">VBUS</text>
<text x="339.5" y="106.6">SDA</text>
<text x="340.2" y="102.4">VS+</text>
<text x="353.5" y="104.5">4</text>
<text x="41.1" y="113">2</text>
<text x="83.5" y="113">1</text>
<text x="180.3" y="108.7">7</text>
<text x="180.3" y="113">8</text>
<text x="188.6" y="110.8">NC</text>
<text x="206.2" y="110.8">GATE</text>
<text x="222.7" y="108.7">5</text>
<text x="309.2" y="108.7">10</text>
<text x="311.1" y="113">9</text>
<text x="319.3" y="110.8">VIN+</text>
<text x="340.2" y="110.8">SCL</text>
<text x="353.5" y="113">3</text>
<text x="353.5" y="108.7">5</text>
<text x="41.1" y="117.2">6</text>
<text x="49.4" y="115.1">INPUT</text>
<text x="49.4" y="119.3">NC</text>
<text x="72.3" y="115.1">V+</text>
<text x="180.3" y="117.2">4</text>
<text x="188.6" y="115.1">NC</text>
<text x="188.6" y="119.3">GND</text>
<text x="201.4" y="119.3">SOURCE</text>
<text x="222.7" y="117.2">3</text>
<text x="311.1" y="117.2">7</text>
<text x="319.3" y="115.1">VIN-</text>
<text x="319.3" y="119.3">GND</text>
<text x="334.9" y="115.1">ALERT</text>
<text x="342.5" y="119.3">A1</text>
<text x="353.5" y="117.2">1</text>
<text x="3" y="121.9">B</text>
<text x="41.1" y="121.4">7</text>
<text x="41.1" y="125.6">8</text>
<text x="49.4" y="123.5">NC</text>
<text x="67" y="123.5">GATE</text>
<text x="83.5" y="121.4">5</text>
<text x="180.3" y="121.4">9</text>
<text x="188.6" y="123.5">GND</text>
<text x="342.5" y="123.5">A0</text>
<text x="353.5" y="121.4">2</text>
<text x="395.2" y="121.9">B</text>
<text x="41.1" y="129.8">4</text>
<text x="49.4" y="127.7">NC</text>
<text x="49.4" y="131.9">GND</text>
<text x="62.2" y="131.9">SOURCE</text>
<text x="83.5" y="129.8">3</text>
<text x="41.1" y="134">9</text>
<text x="49.4" y="136.1">GND</text>
<text x="180.3" y="150.9">2</text>
<text x="180.3" y="155.1">6</text>
<text x="188.6" y="153">INPUT</text>
<text x="211.5" y="153">V+</text>
<text x="222.7" y="150.9">1</text>
<text x="311.1" y="155.1">8</text>
<text x="340.2" y="153">VS+</text>
<text x="353.5" y="150.9">6</text>
<text x="353.5" y="155.1">4</text>
<text x="180.3" y="159.3">7</text>
<text x="188.6" y="157.2">NC</text>
<text x="188.6" y="161.4">NC</text>
<text x="206.2" y="161.4">GATE</text>
<text x="222.7" y="159.3">5</text>
<text x="309.2" y="159.3">10</text>
<text x="319.3" y="157.2">VBUS</text>
<text x="319.3" y="161.4">VIN+</text>
<text x="339.5" y="157.2">SDA</text>
<text x="340.2" y="161.4">SCL</text>
<text x="353.5" y="159.3">5</text>
<text x="41.1" y="163.5">2</text>
<text x="41.1" y="167.7">6</text>
<text x="49.4" y="165.6">INPUT</text>
<text x="72.3" y="165.6">V+</text>
<text x="83.5" y="163.5">1</text>
<text x="180.3" y="163.5">8</text>
<text x="180.3" y="167.7">4</text>
<text x="188.6" y="165.6">NC</text>
<text x="222.7" y="167.7">3</text>
<text x="311.1" y="163.5">9</text>
<text x="311.1" y="167.7">7</text>
<text x="319.3" y="165.6">VIN-</text>
<text x="334.9" y="165.6">ALERT</text>
<text x="353.5" y="167.7">1</text>
<text x="353.5" y="163.5">3</text>
<text x="41.1" y="172">7</text>
<text x="49.4" y="169.9">NC</text>
<text x="83.5" y="172">5</text>
<text x="180.3" y="172">9</text>
<text x="188.6" y="169.9">GND</text>
<text x="201.4" y="169.9">SOURCE</text>
<text x="319.3" y="169.9">GND</text>
<text x="342.5" y="169.9">A1</text>
<text x="353.5" y="172">2</text>
<text x="41.1" y="176.2">8</text>
<text x="49.4" y="174.1">NC</text>
<text x="49.4" y="178.3">NC</text>
<text x="67" y="174.1">GATE</text>
<text x="188.6" y="174.1">GND</text>
<text x="342.5" y="174.1">A0</text>
<text x="41.1" y="180.4">4</text>
<text x="41.1" y="184.6">9</text>
<text x="49.4" y="182.5">GND</text>
<text x="62.2" y="182.5">SOURCE</text>
<text x="83.5" y="180.4">3</text>
<text x="49.4" y="186.7">GND</text>
<text x="3" y="201">C</text>
<text x="395.2" y="201">C</text>
<text x="180.3" y="205.7">2</text>
<text x="180.3" y="209.9">6</text>
<text x="188.6" y="207.8">INPUT</text>
<text x="211.5" y="207.8">V+</text>
<text x="222.7" y="205.7">1</text>
<text x="311.1" y="209.9">8</text>
<text x="340.2" y="207.8">VS+</text>
<text x="353.5" y="205.7">6</text>
<text x="353.5" y="209.9">4</text>
<text x="180.3" y="214.1">7</text>
<text x="188.6" y="212">NC</text>
<text x="222.7" y="214.1">5</text>
<text x="309.2" y="214.1">10</text>
<text x="319.3" y="212">VBUS</text>
<text x="339.5" y="212">SDA</text>
<text x="353.5" y="214.1">5</text>
<text x="41.1" y="218.3">2</text>
<text x="49.4" y="220.4">INPUT</text>
<text x="72.3" y="220.4">V+</text>
<text x="83.5" y="218.3">1</text>
<text x="180.3" y="218.3">8</text>
<text x="188.6" y="216.2">NC</text>
<text x="188.6" y="220.4">NC</text>
<text x="206.2" y="216.2">GATE</text>
<text x="311.1" y="218.3">9</text>
<text x="319.3" y="216.2">VIN+</text>
<text x="319.3" y="220.4">VIN-</text>
<text x="334.9" y="220.4">ALERT</text>
<text x="340.2" y="216.2">SCL</text>
<text x="353.5" y="218.3">3</text>
<text x="41.1" y="222.5">6</text>
<text x="41.1" y="226.8">7</text>
<text x="49.4" y="224.7">NC</text>
<text x="83.5" y="226.8">5</text>
<text x="180.3" y="222.5">4</text>
<text x="180.3" y="226.8">9</text>
<text x="188.6" y="224.7">GND</text>
<text x="201.4" y="224.7">SOURCE</text>
<text x="222.7" y="222.5">3</text>
<text x="311.1" y="222.5">7</text>
<text x="319.3" y="224.7">GND</text>
<text x="342.5" y="224.7">A1</text>
<text x="353.5" y="222.5">1</text>
<text x="353.5" y="226.8">2</text>
<text x="41.1" y="231">8</text>
<text x="49.4" y="228.9">NC</text>
<text x="49.4" y="233.1">NC</text>
<text x="67" y="228.9">GATE</text>
<text x="188.6" y="228.9">GND</text>
<text x="342.5" y="228.9">A0</text>
<text x="41.1" y="235.2">4</text>
<text x="41.1" y="239.4">9</text>
<text x="49.4" y="237.3">GND</text>
<text x="62.2" y="237.3">SOURCE</text>
<text x="83.5" y="235.2">3</text>
<text x="49.4" y="241.5">GND</text>
<text x="2.8" y="280">D</text>
<text x="395.1" y="280">D</text>
<text x="200.4" y="287.9">Title</text>
<text x="200.4" y="296.3">Size:</text>
<text x="229.9" y="296.3">Number:</text>
<text x="267.9" y="296.3">Revision:</text>
<text x="200.4" y="302.6">Date: 5/14/2013</text>
<text x="236.2" y="302.6">Time: 1:07:12 PM</text>
<text x="267.9" y="302.6">Sheet11 of 13</text>
<text x="200.4" y="306.8">Designer:</text>
<text x="49.1" y="313.2">1</text>
<text x="149.3" y="313.2">2</text>
<text x="249.5" y="313.2">3</text>
<text x="349.7" y="313.2">4</text>
</g>
<g font-size="3.8" fill="#800000">
<text x="241.4" y="41.3">24V</text>
<text x="355.3" y="41.3">3V3</text>
<text x="103.1" y="53.9">9V</text>
<text x="376.4" y="62.4">3V3</text>
<text x="241.4" y="91.9">24V</text>
<text x="355.3" y="91.9">3V3</text>
<text x="103.1" y="104.5">9V</text>
<text x="376.4" y="113">3V3</text>
<text x="241.4" y="142.5">24V</text>
<text x="355.3" y="142.5">3V3</text>
<text x="103.1" y="155.1">9V</text>
<text x="376.4" y="163.5">3V3</text>
<text x="241.4" y="197.3">24V</text>
<text x="355.3" y="197.3">3V3</text>
<text x="103.1" y="209.9">9V</text>
<text x="376.4" y="218.3">3V3</text>
</g>
<g font-size="3.8" fill="#000080">
<text x="185.6" y="45.5">U14</text>
<text x="316.4" y="45.5">U23</text>
<text x="362.8" y="45.5">C9</text>
<text x="375.4" y="45.5">100n</text>
<text x="265.3" y="53.5">C10</text>
<text x="46.4" y="58.2">U15</text>
<text x="113.9" y="58.2">C11</text>
<text x="126.5" y="58.2">4.7u</text>
<text x="164.5" y="58.2">R35</text>
<text x="250.6" y="57.7">Q1</text>
<text x="265.3" y="57.7">4.7u</text>
<text x="164.5" y="62.4">10k</text>
<text x="111.4" y="70.4">Q2</text>
<text x="25.3" y="75">R36</text>
<text x="286.8" y="75">R18</text>
<text x="25.3" y="79.2">10k</text>
<text x="113.5" y="78.8">D2</text>
<text x="126.5" y="83.4">R14</text>
<text x="139.2" y="83.4">10</text>
<text x="185.6" y="79.2">MIC5060</text>
<text x="286.8" y="79.2">0R01</text>
<text x="316.4" y="79.2">INA226</text>
<text x="46.4" y="91.9">MIC5060</text>
<text x="185.6" y="96.1">U16</text>
<text x="316.4" y="96.1">U24</text>
<text x="362.8" y="96.1">C12</text>
<text x="375.4" y="96.1">100n</text>
<text x="265.3" y="104.1">C13</text>
<text x="46.4" y="108.7">U17</text>
<text x="113.9" y="108.7">C14</text>
<text x="126.5" y="108.7">4.7u</text>
<text x="164.5" y="113">10k</text>
<text x="164.5" y="108.7">R37</text>
<text x="250.6" y="108.3">Q3</text>
<text x="265.3" y="108.3">4.7u</text>
<text x="25.3" y="125.6">R38</text>
<text x="111.4" y="121">Q4</text>
<text x="286.8" y="125.6">R19</text>
<text x="25.3" y="129.8">10k</text>
<text x="113.5" y="129.4">D3</text>
<text x="185.6" y="129.8">MIC5060</text>
<text x="286.8" y="129.8">0R01</text>
<text x="316.4" y="129.8">INA226</text>
<text x="126.5" y="134">R15</text>
<text x="139.2" y="134">10</text>
<text x="46.4" y="142.5">MIC5060</text>
<text x="185.6" y="146.7">U18</text>
<text x="316.4" y="146.7">U25</text>
<text x="362.8" y="146.7">C15</text>
<text x="375.4" y="146.7">100n</text>
<text x="265.3" y="154.7">C16</text>
<text x="46.4" y="159.3">U19</text>
<text x="113.9" y="159.3">C17</text>
<text x="126.5" y="159.3">4.7u</text>
<text x="164.5" y="159.3">R39</text>
<text x="250.6" y="158.9">Q5</text>
<text x="265.3" y="158.9">4.7u</text>
<text x="164.5" y="163.5">10k</text>
<text x="111.4" y="171.5">Q6</text>
<text x="25.3" y="176.2">R40</text>
<text x="113.5" y="180">D4</text>
<text x="286.8" y="176.2">R20</text>
<text x="25.3" y="180.4">10k</text>
<text x="126.5" y="184.6">R16</text>
<text x="139.2" y="184.6">10</text>
<text x="185.6" y="180.4">MIC5060</text>
<text x="286.8" y="180.4">0R01</text>
<text x="316.4" y="180.4">INA226</text>
<text x="46.4" y="193">MIC5060</text>
<text x="185.6" y="201.5">U20</text>
<text x="316.4" y="201.5">U26</text>
<text x="362.8" y="201.5">C18</text>
<text x="375.4" y="201.5">100n</text>
<text x="265.3" y="209.5">C19</text>
<text x="46.4" y="214.1">U21</text>
<text x="113.9" y="214.1">C20</text>
<text x="126.5" y="214.1">4.7u</text>
<text x="164.5" y="214.1">R41</text>
<text x="250.6" y="213.7">Q7</text>
<text x="265.3" y="213.7">4.7u</text>
<text x="164.5" y="218.3">10k</text>
<text x="111.4" y="226.3">Q8</text>
<text x="25.3" y="231">R42</text>
<text x="286.8" y="231">R21</text>
<text x="25.3" y="235.2">10k</text>
<text x="113.5" y="234.8">D5</text>
<text x="126.5" y="239.4">R17</text>
<text x="139.2" y="239.4">10</text>
<text x="185.6" y="235.2">MIC5060</text>
<text x="286.8" y="235.2">0R01</text>
<text x="316.4" y="235.2">INA226</text>
<text x="46.4" y="247.8">MIC5060</text>
<text x="305.8" y="285.8">OSRF</text>
<text x="305.8" y="290">419 N. Shoreline Blvd</text>
<text x="305.8" y="294.2">Mountain View, CA 94043</text>
<text x="305.8" y="298.4">USA</text>
<text x="305.8" y="302.6">http://osrfoundation.org</text>
<text x="219.3" y="306.8">Morgan Quigley</text>
</g>
<g font-size="3.8" fill="#f00">
<text x="148.7" y="51.8">F0_HV_EN</text>
<text x="282.7" y="56.1">F0_POWER</text>
<text x="364.5" y="56.1">SDA_1</text>
<text x="9.9" y="64.5">F0_LV_EN</text>
<text x="364.5" y="60.3">SCL_1</text>
<text x="305.4" y="85.6">F0_POWER</text>
<text x="148.7" y="102.4">F1_HV_EN</text>
<text x="282.7" y="106.6">F1_POWER</text>
<text x="364.5" y="106.6">SDA_1</text>
<text x="364.5" y="110.8">SCL_1</text>
<text x="9.9" y="115.1">F1_LV_EN</text>
<text x="305.4" y="136.1">F1_POWER</text>
<text x="148.7" y="153">F2_HV_EN</text>
<text x="282.7" y="157.2">F2_POWER</text>
<text x="364.5" y="157.2">SDA_1</text>
<text x="364.5" y="161.4">SCL_1</text>
<text x="9.9" y="165.6">F2_LV_EN</text>
<text x="364.5" y="174.1">SDA_1</text>
<text x="305.4" y="186.7">F2_POWER</text>
<text x="148.7" y="207.8">F3_HV_EN</text>
<text x="282.7" y="212">F3_POWER</text>
<text x="364.5" y="212">SDA_1</text>
<text x="9.9" y="220.4">F3_LV_EN</text>
<text x="364.5" y="216.2">SCL_1</text>
<text x="364.5" y="228.9">SCL_1</text>
<text x="305.4" y="241.5">F3_POWER</text>
</g>
</svg>
